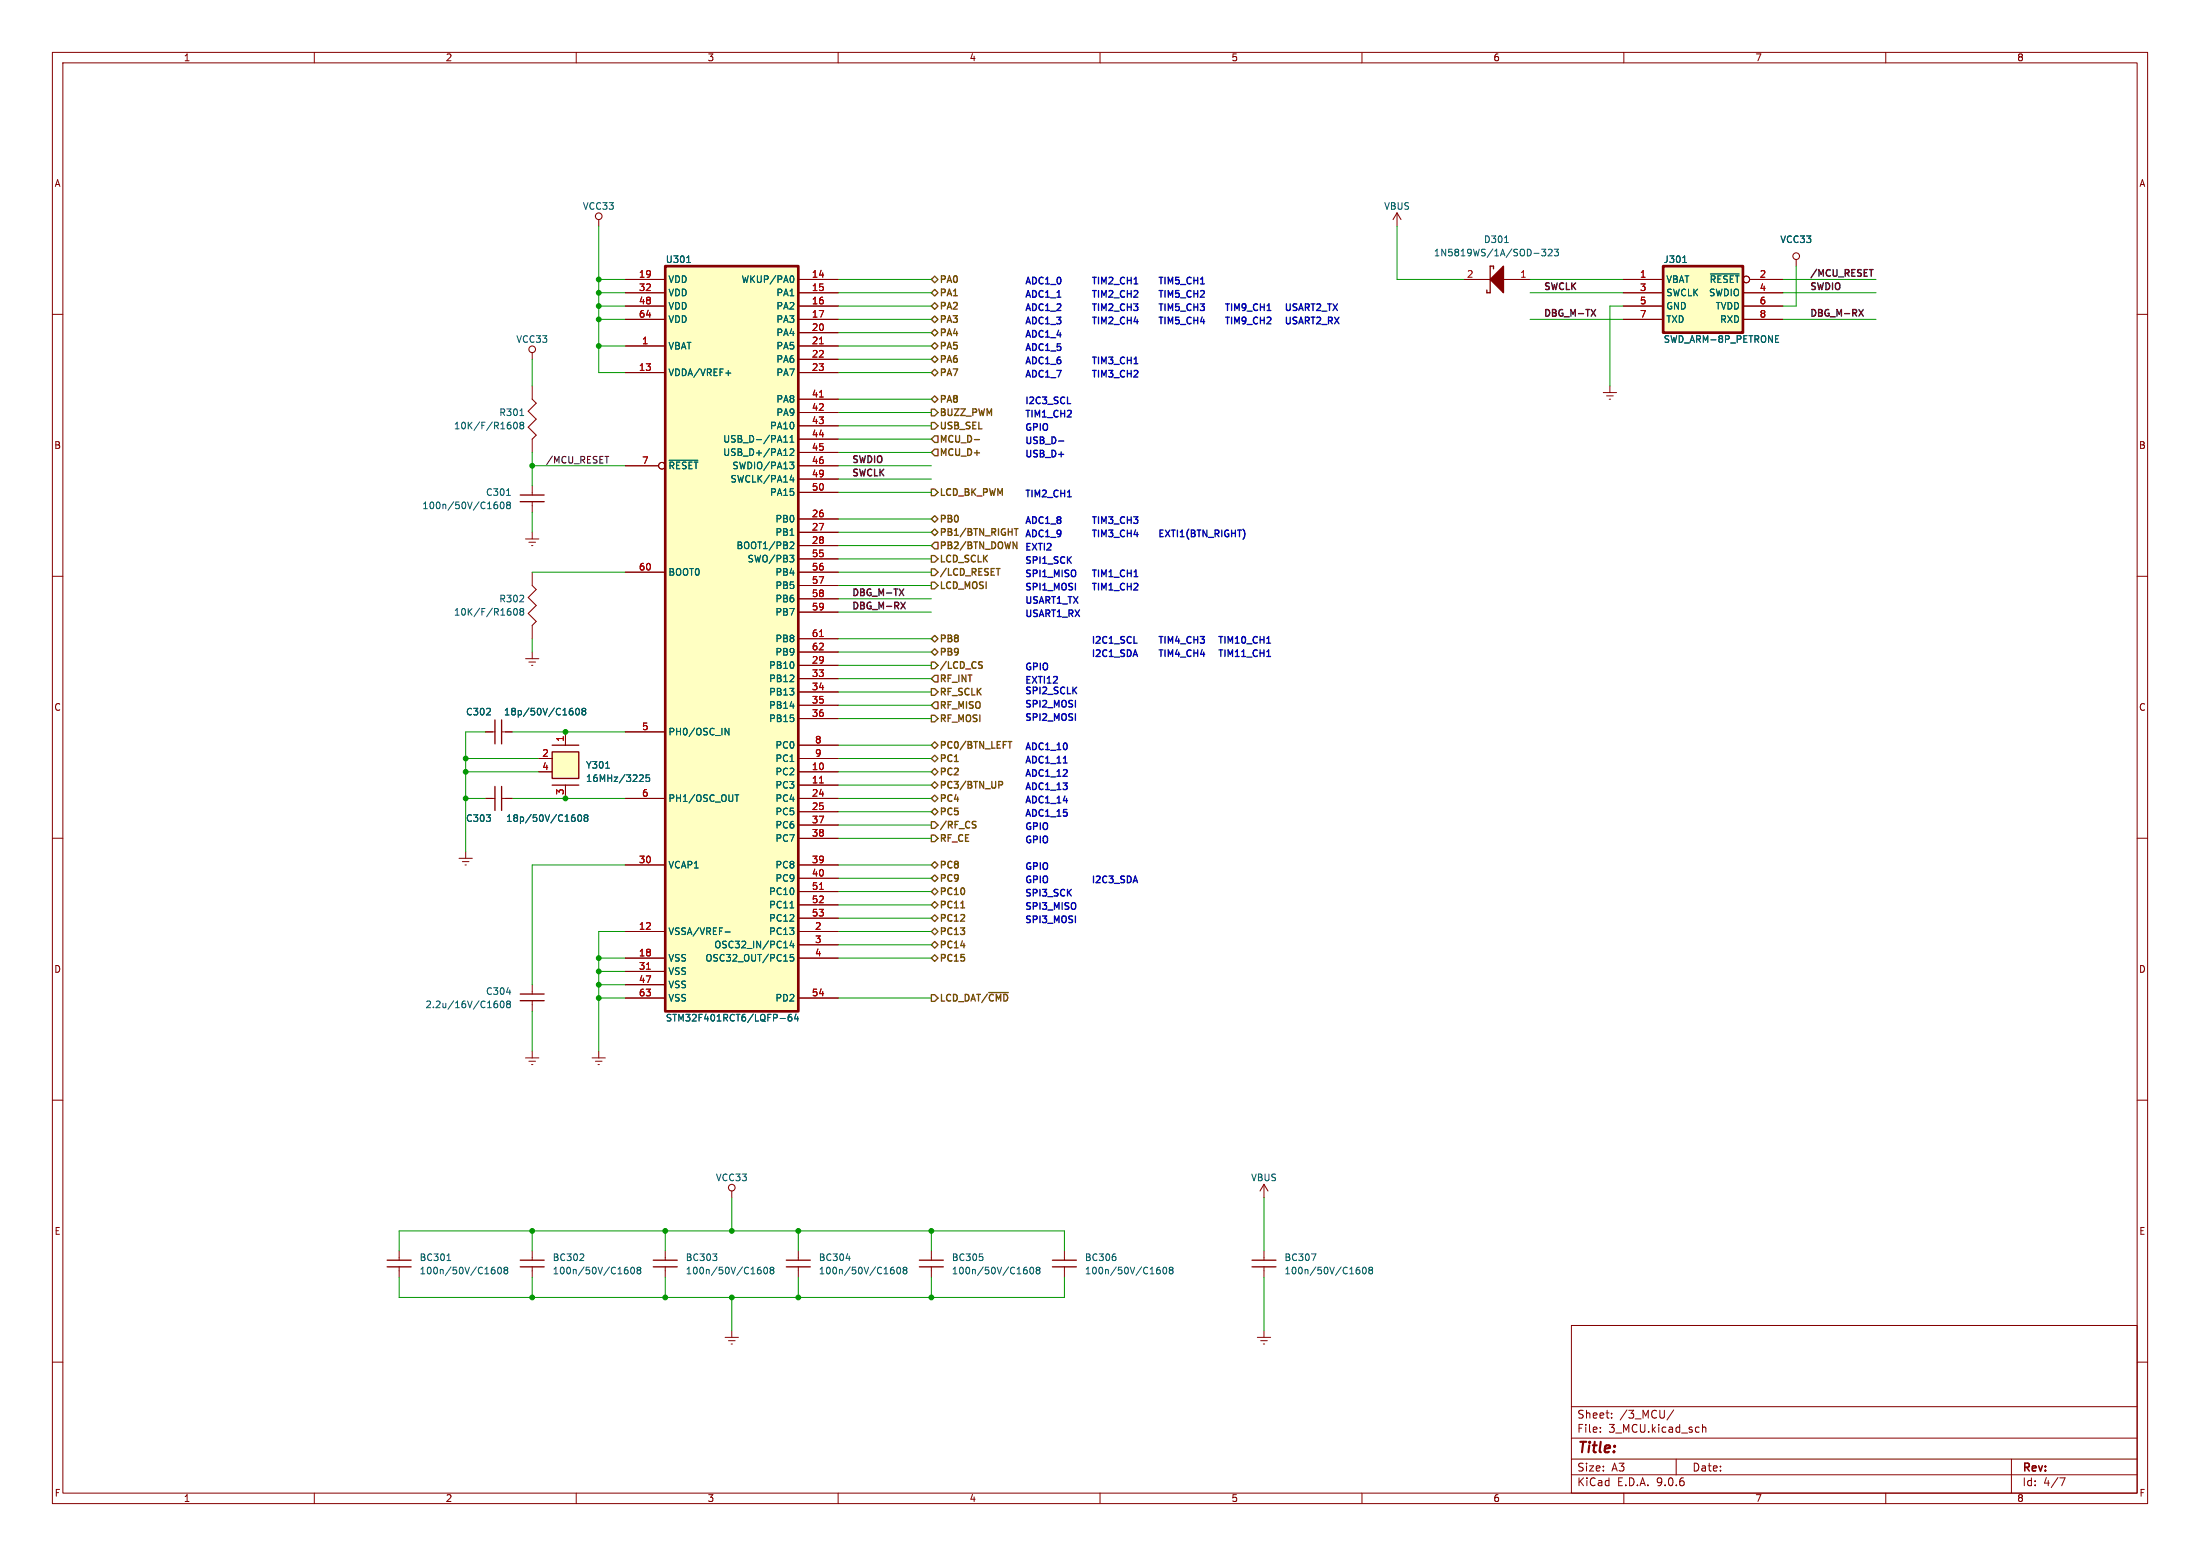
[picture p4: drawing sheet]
<svg xmlns="http://www.w3.org/2000/svg" width="420mm" height="297mm" viewBox="0 0 420 297" stroke-linecap="round" stroke-linejoin="round" font-family="sans-serif">
<g fill="none" stroke="#840000" stroke-width=".19">
<path d="M10 10h400v277h-400zM12 12h396v273h-396zM60 10v2M110 10v2M160 10v2M210 10v2M260 10v2M310 10v2M360 10v2M279.4 53.3h5.1M287 53.3h5.1M10 60h2"/>
<path d="M408 60h2M10 110h2M408 110h2M10 160h2M92.7 152.4h1.8M95.8 152.4h2M408 160h2M101.6 188v1.7M101.6 191v2M10 210h2M100.3 201.9h2.6M101 202.6h1.2"/>
<path d="M101.5 203.2h.2M101.6 200.7v1.2M113 201.9h2.6M113.7 202.6h1.2M114.2 203.2h.2M114.3 200.7v1.2M408 210h2M76.2 238.8v1.7M76.2 241.8v2M300 253h108v32h-108zM10 260h2M300 278.5h108"/>
<path d="M300 274.5h108M300 268.5h108M305.5 273.2v.2M305.5 272.5v.1M307.7 270.5v.2M307.7 269.8v.1M319.5 269.1l-1.3 1.9M320 278.5v3M325 271.9v1.5M325 272.5l.2-.1 .4 .1 .1 .9M384 278.5v6.5M408 260h2"/>
<path d="M60 285v2M110 285v2M160 285v2M210 285v2M260 285v2M300 281.5h108M310 285v2M360 285v2M393.2 282.1h1l-.6 1.5"/>
</g>
<path d="M285.1 51.3v-.5h-.6v5.1h-.7v-.5M94.5 150.1v4.6M95.8 150.1v4.6M99.3 189.7h4.6M99.3 191h4.6M73.9 240.5h4.6M73.9 241.8h4.6" fill="none" stroke="#840000" stroke-width=".25"/>
<g fill="none" stroke="#006464" stroke-width=".19">
<path d="M287.2 46.3h.8M292.9 48.4h.9M294.3 47.6h.8l-.4 .5 .3 .1v.5l-.1 .1-.6-.1M295.6 47.7l.5-.1 .2 .3-.8 .9h.8M296.7 47.6h.8l-.4 .5 .4 .1v.5l-.2 .1-.6-.1M109.3 156h.3l.2 .2v.5l-.5 .1M109.7 155.5l-.4 .1M110.4 155.6l.2-.1a.68 .68 0 0 1 .4 .7 .68 .68 0 0 1-.4 .6l-.3-.5zM111.8 156.1l-.3-.3 .3-.3h.2l.2 .3-.2 .3M111.8 156.1l-.3 .2 .1 .4 .2 .1 .3-.1 .1-.2v-.2l-.2-.2M111.8 156.1h.2M94.4 191.6h.4l.2 .2-.1 .5h-.5"/>
<path d="M94.9 191.1h-.4l-.1 .3M95.6 191.2l.2-.1a.68 .68 0 0 1 .4 .6 .68 .68 0 0 1-.4 .6l-.3-.4zM96.7 189.4h.8M97 191.6l-.3-.2 .3-.3h.2l.2 .2-.2 .3M97 191.6l-.3 .3 .1 .3 .2 .1h.3l.1-.2v-.2l-.2-.3M97 191.6h.2M85.3 240.6h.7M93.8 242.6l.2-.2h.3l.2 .2v.3l-.2 .2h-.4l-.1-.2M94.4 241.9h-.4l-.2 .5M95.1 242l.2-.1a.68 .68 0 0 1 .4 .6 .68 .68 0 0 1-.4 .6l-.3-.4zM96.4 242.4l-.2-.2 .2-.3h.3l.2 .2-.2 .3M96.4 242.4l-.2 .3 .1 .3 .1 .1h.4l.1-.2v-.2l-.2-.3"/>
<path d="M96.4 242.4h.3"/>
</g>
<path d="M284.5 53.3l2.5-2.5v5.1z" fill="#840000" stroke="#840000" stroke-width=".25"/>
<path d="M105.4 143.5h5.1v5.1h-5.1z" fill="#ffffc2"/>
<path d="M105.4 143.5h5.1v5.1h-5.1zM105.4 142.2h5.1M105.4 149.9h5.1M99.3 240.5h4.6M99.3 241.8h4.6M239 240.5h4.6M239 241.8h4.6" fill="none" stroke="#840000" stroke-width=".25"/>
<g fill="none" stroke="#840000" stroke-width=".19">
<path d="M100.3 102.9h2.6M101 103.5h1.2M101.5 104.1h.2M101.6 101.6v1.3M107.9 139.7v2.5M102.9 144.8h2.5M102.9 147.3h2.5M107.9 149.9v2.5M101.6 238.8v1.7M139.7 227.3v1.3M241.3 238.8v1.7M101.6 241.8v2"/>
<path d="M241.3 241.8v2"/>
</g>
<g fill="none" stroke="#006464" stroke-width=".19">
<path d="M115.6 146.6h.7M122.3 147.9l.4 .1 .1 .3-.8 .9h.8M124 147.9h-.6l-.1 .6 .2-.1h.4l.1 .2v.4l-.2 .2-.5-.2M111.3 239.4l.1 .2v.3l-.7 .7h.7M250.4 239.3h.8l-.5 1.3M119.2 242.6l.2-.2h.3l.2 .2v.3l-.2 .2h-.4l-.1-.2M119.8 241.9h-.4l-.2 .5M120.5 242l.2-.1a.68 .68 0 0 1 .4 .6 .68 .68 0 0 1-.4 .6l-.3-.4zM121.8 242.4l-.2-.2 .2-.3h.3l.2 .2-.2 .3M121.8 242.4l-.2 .3 .1 .3 .1 .1h.4l.1-.2v-.2l-.2-.3M121.8 242.4h.3M258.9 242.6l.2-.2h.3l.2 .2v.3l-.2 .2h-.4l-.1-.2"/>
<path d="M259.5 241.9h-.4l-.2 .5M260.2 242l.2-.1a.68 .68 0 0 1 .4 .6 .68 .68 0 0 1-.4 .6l-.3-.4zM261.5 242.4l-.2-.2 .2-.3h.3l.2 .2-.2 .3M261.5 242.4l-.2 .3 .1 .3 .1 .1h.4l.1-.2v-.2l-.2-.3M261.5 242.4h.3"/>
</g>
<circle cx="139.7" cy="226.7" r=".63" fill="none" stroke="#840000" stroke-width=".2"/>
<path d="M127 50.8h25.4v142.2h-25.4z" fill="#ffffc2"/>
<path d="M127 50.8h25.4v142.2h-25.4z" fill="none" stroke="#840000" stroke-width=".51"/>
<g fill="none" stroke="#840000" stroke-width=".19">
<path d="M114.3 41.9v1.3M119.4 53.3h7.6M119.4 55.9h7.6M119.4 58.4h7.6M152.4 53.3h7.6M152.4 55.9h7.6M152.4 58.4h7.6M266.7 40.6v2.6M342.9 49.5v1.3M101.6 67.3v1.3M101.6 73.7v2.5M119.4 61h7.6"/>
<path d="M119.4 66h7.6M119.4 71.1h7.6M152.4 61h7.6M152.4 66h7.6M152.4 71.1h7.6M152.4 63.5h7.6M152.4 68.6h7.6M152.4 76.2h7.6M152.4 78.7h7.6M306.1 74.9h2.5M306.7 75.6h1.3M307.2 76.2h.3"/>
<path d="M307.3 73.7v1.2M101.6 83.8v2.6M101.6 92.7v1.8M101.6 95.8v2M119.4 88.9h6.3M152.4 88.9h7.6M152.4 81.3h7.6M152.4 83.8h7.6M152.4 86.4h7.6M152.4 91.4h7.6M152.4 94h7.6M152.4 99.1h7.6"/>
<path d="M101.6 109.2v2.6M101.6 119.4v2.5M119.4 109.2h7.6M152.4 109.2h7.6M152.4 101.6h7.6M152.4 104.1h7.6M152.4 106.7h7.6M152.4 111.8h7.6M152.4 114.3h7.6M152.4 116.8h7.6M92.7 139.7h1.8M95.8 139.7h2"/>
<path d="M100.3 125.7h2.6M101 126.4h1.2M101.5 127h.2M101.6 124.5v1.2M119.4 139.7h7.6M152.4 121.9h7.6M152.4 124.5h7.6M152.4 127h7.6M152.4 129.5h7.6M152.4 132.1h7.6M152.4 134.6h7.6M152.4 137.2h7.6"/>
<path d="M119.4 152.4h7.6M152.4 152.4h7.6M152.4 142.2h7.6M152.4 144.8h7.6M152.4 147.3h7.6M152.4 149.9h7.6M152.4 154.9h7.6M152.4 157.5h7.6M87.6 163.8h2.6M88.3 164.5h1.2M88.8 165.1h.2M88.9 162.6v1.2"/>
<path d="M119.4 165.1h7.6M119.4 177.8h7.6M152.4 165.1h7.6M152.4 177.8h7.6M152.4 160h7.6M152.4 167.6h7.6M152.4 170.2h7.6M152.4 172.7h7.6M152.4 175.3h7.6M119.4 182.9h7.6M119.4 185.4h7.6M119.4 188h7.6"/>
<path d="M119.4 190.5h7.6M152.4 182.9h7.6M152.4 190.5h7.6M152.4 180.3h7.6M127 238.8v1.7M152.4 238.8v1.7M177.8 238.8v1.7M203.2 238.8v1.7M241.3 226.1v2.5M127 241.8v2M138.4 255.3h2.6M139.1 255.9h1.2"/>
<path d="M139.6 256.5h.2M139.7 254v1.3M152.4 241.8v2M177.8 241.8v2M203.2 241.8v2M240 255.3h2.6M240.7 255.9h1.2M241.2 256.5h.2M241.3 254v1.3"/>
<circle cx="126.4" cy="88.9" r=".63"/>
</g>
<g fill="none" stroke="#006464" stroke-width=".19">
<path d="M131.1 50.1h.7M151.1 52.6a.68 .68 0 0 1 .5 .7 .68 .68 0 0 1-.5 .6M99.3 79.3h.7M138.6 71.2h.9M94.3 96.6l.2-.3h.3l.2 .3v.3l-.2 .2-.4-.1-.1-.1M94.9 95.8l-.4 .1-.2 .5M95.6 96l.2-.2a.68 .68 0 0 1 .4 .7 .68 .68 0 0 1-.4 .6l-.3-.5zM96.7 94.6h.7M97 96.4l-.3-.3 .3-.3h.2l.2 .3-.2 .3M97 96.4l-.3 .2 .1 .4 .2 .1 .3-.1 .1-.1v-.3l-.2-.2M97 96.4h.2M97.5 81.2v.5"/>
<path d="M98.2 80.7l.1-.1a.68 .68 0 0 1 .5 .6 .68 .68 0 0 1-.5 .7l-.3-.5zM99.5 81.1l-.2-.2 .2-.3h.2l.3 .2-.3 .3M99.5 81.1l-.2 .3v.3l.2 .2 .4-.1 .1-.2v-.2l-.3-.3M99.5 81.1h.2M127.7 87.9h5.5M149.6 84.4h.7M149.6 83.5l.4-.4v1.3M149.6 86.9h.7M150.8 88.2h.7l-.4 .5 .4 .1v.4l-.2 .3h-.4M150.8 85.8l.5-.1 .2 .3-.7 .9h.7M150.8 84.4h.7M150.8 83.5l.4-.4v1.3"/>
<path d="M151.1 90.7l-.3 .9h.8M151.4 91.2v.8M97.5 116.8v.5M98.2 116.3l.1-.2a.68 .68 0 0 1 .5 .7 .68 .68 0 0 1-.5 .6l-.3-.5zM99.5 116.7l-.2-.2 .2-.4h.2l.3 .3-.3 .3M99.5 116.7l-.2 .2v.4l.2 .1h.4l.1-.2v-.3l-.3-.2M99.5 116.7h.2M150.8 106h.7l-.4 .5 .4 .1v.4l-.2 .3h-.4M150.8 103.6l.5-.2 .2 .4-.7 .9h.7M108.9 135.7h.3l.2 .2-.1 .4-.4 .2M109.3 135.2l-.4 .1M110 135.3l.2-.1a.68 .68 0 0 1 .4 .6 .68 .68 0 0 1-.4 .7l-.3-.5z"/>
<path d="M111.3 135.7l-.2-.2 .2-.3h.3l.2 .2-.2 .3M111.3 135.7l-.2 .3 .1 .3 .1 .2 .4-.1 .1-.2v-.2l-.2-.3M111.3 135.7h.3M138.4 139l.8 1.3v-1.3M140.3 151.7h.7M140.7 151.7v1.3M138.4 177.9h1M150.8 173.3h.7M151.1 179.6l-.3 .9h.8M148.9 194.4h1M149.6 180.9h.7M151.1 193.6l-.4 .1a.86 .86 0 0 0 0 1.2l.4-.1 .1-.5-.3-.2h-.2l-.2 .2"/>
<path d="M151.4 180.1v.8M151.5 182.2h-.6l-.1 .6 .2-.1h.4l.1 .2v.4l-.2 .2-.5-.2M152 193.6l-.3 .9h.8M152.3 194v.9M136.1 239.3h.7l-.4 .5M136.7 239.9l.1 .2-.1 .4M187 239.3h.6M187.5 239.9l.1 .2-.1 .4M212.9 239.9l.1 .2-.1 .4M144.6 242.6l.2-.2h.3l.2 .2v.3l-.2 .2h-.4l-.1-.2M145.2 241.9h-.4l-.2 .5M145.9 242l.2-.1a.68 .68 0 0 1 .4 .6 .68 .68 0 0 1-.4 .6l-.3-.4z"/>
<path d="M147.2 242.4l-.2-.2 .2-.3h.3l.2 .2-.2 .3M147.2 242.4l-.2 .3 .1 .3 .1 .1h.4l.1-.2v-.2l-.2-.3M147.2 242.4h.3M161.5 240.2h.8M170 242.6l.2-.2h.3l.2 .2v.3l-.2 .2h-.4l-.1-.2M170.6 241.9h-.4l-.2 .5M171.3 242l.2-.1a.68 .68 0 0 1 .4 .6 .68 .68 0 0 1-.4 .6l-.3-.4zM172.6 242.4l-.2-.2 .2-.3h.3l.2 .2-.2 .3M172.6 242.4l-.2 .3 .1 .3 .1 .1h.4l.1-.2v-.2l-.2-.3M172.6 242.4h.3M195.4 242.6l.2-.2h.3l.2 .2v.3l-.2 .2h-.4l-.1-.2M196 241.9h-.4l-.2 .5"/>
<path d="M196.7 242l.2-.1a.68 .68 0 0 1 .4 .6 .68 .68 0 0 1-.4 .6l-.3-.4zM198 242.4l-.2-.2 .2-.3h.3l.2 .2-.2 .3M198 242.4l-.2 .3 .1 .3 .1 .1h.4l.1-.2v-.2l-.2-.3M198 242.4h.3M220.8 242.6l.2-.2h.3l.2 .2v.3l-.2 .2h-.4l-.1-.2M221.4 241.9h-.4l-.2 .5M222.1 242l.2-.1a.68 .68 0 0 1 .4 .6 .68 .68 0 0 1-.4 .6l-.3-.4zM223.4 242.4l-.2-.2 .2-.3h.3l.2 .2-.2 .3M223.4 242.4l-.2 .3 .1 .3 .1 .1h.4l.1-.2v-.2l-.2-.3M223.4 242.4h.3"/>
</g>
<path d="M156.5 65.6h.7M156.5 75.8h.7M156.5 121.5h.7M156.5 149.4h.7M156.5 169.8h.7M123.4 185h.8" fill="none" stroke="#a90000" stroke-width=".19"/>
<path d="M99.3 94.5h4.6M99.3 95.8h4.6M94.5 137.4v4.6M95.8 137.4v4.6M124.7 240.5h4.6M124.7 241.8h4.6M150.1 240.5h4.6M150.1 241.8h4.6M175.5 240.5h4.6M175.5 241.8h4.6M200.9 240.5h4.6M200.9 241.8h4.6" fill="none" stroke="#840000" stroke-width=".25"/>
<g fill="none" stroke="#840000" stroke-width=".2">
<path d="M265.9 41.9l.8-1.3 .8 1.3M101.6 76.2l.8 .8-1.6 1.5 1.6 1.5-1.6 1.5 1.6 1.6-.8 .7M101.6 111.8l.8 .7-1.6 1.5 1.6 1.6-1.6 1.5 1.6 1.5-.8 .8M240.5 227.3l.8-1.2 .8 1.2"/>
<circle cx="114.3" cy="41.3" r=".63"/>
<circle cx="342.9" cy="48.9" r=".63"/>
<circle cx="101.6" cy="66.7" r=".63"/>
</g>
<path d="M317.5 50.8h15.2v12.7h-15.2z" fill="#ffffc2"/>
<path d="M317.5 50.8h15.2v12.7h-15.2z" fill="none" stroke="#840000" stroke-width=".51"/>
<g fill="none" stroke="#840000" stroke-width=".19">
<path d="M119.4 53.3h7.6M119.4 55.9h7.6M119.4 58.4h7.6M152.4 53.3h7.6M152.4 55.9h7.6M152.4 58.4h7.6M309.9 53.3h7.6M309.9 55.9h7.6M309.9 58.4h7.6M332.7 55.9h7.7M332.7 58.4h7.7M334 53.3h6.4"/>
<path d="M119.4 61h7.6M119.4 66h7.6M119.4 71.1h7.6M152.4 61h7.6M152.4 66h7.6M152.4 71.1h7.6M152.4 63.5h7.6M152.4 68.6h7.6M152.4 76.2h7.6M152.4 78.7h7.6M309.9 61h7.6M332.7 61h7.7"/>
<path d="M119.4 88.9h6.3M152.4 88.9h7.6M152.4 81.3h7.6M152.4 83.8h7.6M152.4 86.4h7.6M152.4 91.4h7.6M152.4 94h7.6M152.4 99.1h7.6M119.4 109.2h7.6M152.4 109.2h7.6M152.4 101.6h7.6M152.4 104.1h7.6"/>
<path d="M152.4 106.7h7.6M152.4 111.8h7.6M152.4 114.3h7.6M152.4 116.8h7.6M92.7 139.7h1.3M96.5 139.7h1.3M107.9 139.7v2.5M119.4 139.7h7.6M152.4 121.9h7.6M152.4 124.5h7.6M152.4 127h7.6M152.4 129.5h7.6"/>
<path d="M152.4 132.1h7.6M152.4 134.6h7.6M152.4 137.2h7.6M92.7 152.4h1.3M96.5 152.4h1.3M102.9 144.8h2.5M102.9 147.3h2.5M107.9 149.9v2.5M119.4 152.4h7.6M152.4 152.4h7.6M152.4 142.2h7.6M152.4 144.8h7.6"/>
<path d="M152.4 147.3h7.6M152.4 149.9h7.6M152.4 154.9h7.6M152.4 157.5h7.6M119.4 165.1h7.6M119.4 177.8h7.6M152.4 165.1h7.6M152.4 177.8h7.6M152.4 160h7.6M152.4 167.6h7.6M152.4 170.2h7.6M152.4 172.7h7.6"/>
<path d="M152.4 175.3h7.6M119.4 182.9h7.6M119.4 185.4h7.6M119.4 188h7.6M119.4 190.5h7.6M152.4 182.9h7.6M152.4 190.5h7.6M152.4 180.3h7.6"/>
<circle cx="126.4" cy="88.9" r=".63"/>
</g>
<g fill="none" stroke="#006464" stroke-width=".19">
<path d="M131.1 50.1h.7M151.1 52.6a.68 .68 0 0 1 .5 .7 .68 .68 0 0 1-.5 .6M321.2 50.1h.8M326.5 52.3h5.5M138.6 71.2h.9M339 64.7h.4M339 65.3h.6M339 64.1h.6M127.7 87.9h5.5M149.6 84.4h.7M149.6 83.5l.4-.4v1.3M149.6 86.9h.7"/>
<path d="M150.8 88.2h.7l-.4 .5 .4 .1v.4l-.2 .3h-.4M150.8 83.5l.4-.4v1.3M150.8 85.8l.5-.1 .2 .3-.7 .9h.7M150.8 84.4h.7M151.1 90.7l-.3 .9h.8M151.4 91.2v.8M150.8 106h.7l-.4 .5 .4 .1v.4l-.2 .3h-.4M150.8 103.6l.5-.2 .2 .4-.7 .9h.7M108.9 135.7h.3l.2 .2-.1 .4-.4 .2M109.3 135.2l-.4 .1M110 135.3l.2-.1a.68 .68 0 0 1 .4 .6 .68 .68 0 0 1-.4 .7l-.3-.5zM111.3 135.7l-.2-.2 .2-.3h.3l.2 .2-.2 .3"/>
<path d="M111.3 135.7l-.2 .3 .1 .3 .1 .2 .4-.1 .1-.2v-.2l-.2-.3M111.3 135.7h.3M138.4 139l.8 1.3v-1.3M109.3 156h.3l.2 .2v.5l-.5 .1M109.7 155.5l-.4 .1M110.4 155.6l.2-.1a.68 .68 0 0 1 .4 .7 .68 .68 0 0 1-.4 .6l-.3-.5zM111.8 156.1l-.3-.3 .3-.3h.2l.2 .3-.2 .3M111.8 156.1l-.3 .2 .1 .4 .2 .1 .3-.1 .1-.2v-.2l-.2-.2M111.8 156.1h.2M115.6 146.6h.7M122.3 147.9l.4 .1 .1 .3-.8 .9h.8M124 147.9h-.6l-.1 .6 .2-.1h.4l.1 .2v.4l-.2 .2-.5-.2"/>
<path d="M140.3 151.7h.7M140.7 151.7v1.3M138.4 177.9h1M150.8 173.3h.7M151.1 179.6l-.3 .9h.8M148.9 194.4h1M149.6 180.9h.7M151.1 193.6l-.4 .1a.86 .86 0 0 0 0 1.2l.4-.1 .1-.5-.3-.2h-.2l-.2 .2M151.4 180.1v.8M151.5 182.2h-.6l-.1 .6 .2-.1h.4l.1 .2v.4l-.2 .2-.5-.2M152 193.6l-.3 .9h.8M152.3 194v.9"/>
</g>
<g fill="none" stroke="#725600" stroke-width=".25">
<path d="M177.8 58.4l.6-.6 .7 .6-.7 .7zM177.8 53.3l.6-.6 .7 .6-.7 .7zM177.8 55.9l.6-.7 .7 .7-.7 .6zM177.8 63.5l.6-.6 .7 .6-.7 .6zM177.8 78.1h.6l.7 .6-.7 .7h-.6zM177.8 66l.6-.6 .7 .6-.7 .7zM177.8 71.1l.6-.6 .7 .6-.7 .7zM177.8 68.6l.6-.7 .7 .7-.7 .6zM177.8 76.2l.6-.6 .7 .6-.7 .6zM177.8 61l.6-.7 .7 .7-.7 .6zM177.8 99.1l.6-.7 .7 .7-.7 .6zM177.8 93.3h.6l.7 .7-.7 .6h-.6z"/>
<path d="M177.8 80.6h.6l.7 .7-.7 .6h-.6zM178.4 83.2h.7v1.3h-.7l-.6-.7zM178.4 85.7h.7v1.3h-.7l-.6-.6zM186 83.9h1M177.8 101.6l.6-.6 .7 .6-.7 .6zM177.8 111.1h.6l.7 .7-.7 .6h-.6zM177.8 106h.6l.7 .7-.7 .6h-.6zM177.8 108.6h.6l.7 .6-.7 .7h-.6zM178.4 103.5h.7v1.3h-.7l-.6-.7zM190.2 108.5h.7M193.4 103.4l.7 1.3v-1.3M193.6 100.9h.8"/>
<path d="M194 100.9v1.3M177.8 126.4h.6l.7 .6-.7 .6h-.6zM177.8 136.5h.6l.7 .7-.7 .6h-.6zM177.8 134.6l.6-.6h.7v1.3h-.7zM177.8 124.5l.6-.7 .7 .7-.7 .6zM177.8 131.4h.6l.7 .7-.7 .6h-.6zM177.8 121.9l.6-.6 .7 .6-.7 .7zM178.4 128.9h.7v1.3h-.7l-.6-.7zM187.3 127l.2 .2-.2 .4M187.3 126.3l.2 .1M177.8 149.9l.6-.7 .7 .7-.7 .6zM177.8 159.4h.6l.7 .6-.7 .7h-.6z"/>
<path d="M177.8 156.8h.6l.7 .7-.7 .6h-.6zM177.8 154.9l.6-.6 .7 .6-.7 .7zM177.8 152.4l.6-.6 .7 .6-.7 .6zM177.8 144.8l.6-.7 .7 .7-.7 .6zM177.8 147.3l.6-.6 .7 .6-.7 .7zM177.8 142.2l.6-.6 .7 .6-.7 .7zM185.8 156.8h.5M186.1 157.4l.2 .3-.2 .4M190.7 149.2h.5l.2 .2-.1 .4h-.6M192.4 141.5h.8M177.8 172.7l.6-.6 .7 .6-.7 .7zM177.8 170.2l.6-.7 .7 .7-.7 .6z"/>
<path d="M177.8 177.8l.6-.6 .7 .6-.7 .6zM177.8 175.3l.6-.7 .7 .7-.7 .6zM177.8 165.1l.6-.6 .7 .6-.7 .6zM177.8 167.6l.6-.6 .7 .6-.7 .7zM183.4 173.3h.7M177.8 189.9h.6l.7 .6-.7 .6h-.6zM177.8 182.9l.6-.7 .7 .7-.7 .6zM177.8 180.3l.6-.6 .7 .6-.7 .7zM188.7 189.5h3.8"/>
</g>
<path d="M303.8 59.1l.8 1.2M304.6 59.1l-.8 1.2M354.9 59.1l.8 1.2M355.7 59.1l-.8 1.2M356.9 51.5h.7M171.7 112.4l.8 1.3M172 115l.8 1.2M172.5 112.4l-.8 1.3M172.8 115l-.8 1.2" fill="none" stroke="#0f0f0f" stroke-width=".25"/>
<path d="M115.5 87.1h.7" fill="none" stroke="#0f0f0f" stroke-width=".19"/>
<g fill="none" stroke="#009600" stroke-width=".19">
<path d="M114.3 43.2v27.9h5.1M114.3 58.4h5.1M114.3 55.9h5.1M114.3 53.3h5.1M160 58.4h17.8M160 55.9h17.8M160 53.3h17.8M266.7 43.2v10.1h12.7M292.1 55.9h17.8M292.1 53.3h17.8M309.9 58.4h-2.6v15.3M340.4 55.9h17.7"/>
<path d="M340.4 53.3h17.7M342.9 50.8v7.6h-2.5M101.6 68.6v5.1M114.3 66h5.1M114.3 61h5.1M160 66h17.8M160 61h17.8M160 71.1h17.8M160 76.2h17.8M160 78.7h17.8M160 68.6h17.8M160 63.5h17.8"/>
<path d="M292.1 61h17.8M340.4 61h17.7M101.6 86.4v6.3M101.6 97.8v3.8M101.6 88.9h17.8M160 88.9h17.8M160 94h17.8M160 99.1h17.8M160 91.4h17.8M160 86.4h17.8M160 83.8h17.8M160 81.3h17.8"/>
<path d="M101.6 109.2h17.8M160 109.2h17.8M160 111.8h17.8M160 104.1h17.8M160 101.6h17.8M160 106.7h17.8M160 114.3h17.8M160 116.8h17.8M92.7 139.7h-3.8v22.9M97.8 139.7h21.6M101.6 121.9v2.6M160 132.1h17.8"/>
<path d="M160 121.9h17.8M160 127h17.8M160 129.5h17.8M160 124.5h17.8M160 134.6h17.8M160 137.2h17.8M88.9 147.3h14M88.9 144.8h14M88.9 152.4h3.8M97.8 152.4h21.6M160 147.3h17.8M160 142.2h17.8"/>
<path d="M160 144.8h17.8M160 152.4h17.8M160 149.9h17.8M160 157.5h17.8M160 154.9h17.8M119.4 177.8h-5.1v22.9M119.4 165.1h-17.8v22.9M160 172.7h17.8M160 167.6h17.8M160 177.8h17.8M160 175.3h17.8M160 165.1h17.8"/>
<path d="M160 160h17.8M160 170.2h17.8M101.6 193v7.7M114.3 182.9h5.1M114.3 185.4h5.1M114.3 188h5.1M114.3 190.5h5.1M160 180.3h17.8M160 182.9h17.8M160 190.5h17.8M76.2 238.8v-3.9h127v3.9M101.6 234.9v3.9"/>
<path d="M127 234.9v3.9M139.7 228.6v6.3M152.4 234.9v3.9M177.8 234.9v3.9M241.3 228.6v10.2M76.2 243.8v3.8h127v-3.8M101.6 243.8v3.8M127 243.8v3.8M139.7 247.6v6.4M152.4 243.8v3.8M177.8 243.8v3.8M241.3 243.8v10.2"/>
</g>
<path d="M216.5 54.2h.7M229.2 54.2h.7M241.9 59.3h.7M216.5 69.4h.7M202.1 84.2h1M203.8 94.8h.7M216.5 110.1h.7M241.8 125.3h.8M241.8 122.8h.8M203 145.6h.7" fill="none" stroke="#0000c2" stroke-width=".25"/>
<path d="M156.5 65.6h.7M156.5 75.8h.7M156.5 121.5h.7M156.5 149.4h.7M156.5 169.8h.7M123.4 185h.8" fill="none" stroke="#a90000" stroke-width=".19"/>
<g fill="#009600" stroke="#009600" stroke-width=".19">
<circle cx="114.3" cy="190.5" r=".46"/>
<circle cx="114.3" cy="188" r=".46"/>
<circle cx="127" cy="234.9" r=".46"/>
<circle cx="101.6" cy="234.9" r=".46"/>
<circle cx="139.7" cy="247.6" r=".46"/>
<circle cx="152.4" cy="247.6" r=".46"/>
<circle cx="101.6" cy="247.6" r=".46"/>
<circle cx="139.7" cy="234.9" r=".46"/>
<circle cx="152.4" cy="234.9" r=".46"/>
<circle cx="127" cy="247.6" r=".46"/>
<circle cx="114.3" cy="55.9" r=".46"/>
<circle cx="114.3" cy="58.4" r=".46"/>
<circle cx="114.3" cy="61" r=".46"/>
<circle cx="101.6" cy="88.9" r=".46"/>
<circle cx="114.3" cy="53.3" r=".46"/>
<circle cx="114.3" cy="66" r=".46"/>
<circle cx="107.9" cy="152.4" r=".46"/>
<circle cx="88.9" cy="152.4" r=".46"/>
<circle cx="88.9" cy="144.8" r=".46"/>
<circle cx="88.9" cy="147.3" r=".46"/>
<circle cx="114.3" cy="185.4" r=".46"/>
<circle cx="114.3" cy="182.9" r=".46"/>
<circle cx="107.9" cy="139.7" r=".46"/>
<circle cx="177.8" cy="247.6" r=".46"/>
<circle cx="177.8" cy="234.9" r=".46"/>
</g>
<text font-size="2.8" fill="#840000" x="301" y="277.9">Title:</text>
<g font-size="2.1" fill="#840000">
<text x="301" y="273.7">File:</text>
<text x="301" y="271">Sheet:</text>
<text x="307.1" y="273.7">3_MCU.kicad_sch</text>
<text x="309.2" y="271">/3_MCU/</text>
<text x="301" y="281.1">Size:</text>
<text x="307.6" y="281.1">A3</text>
<text x="323" y="281.1">Date:</text>
<text x="386" y="281.3">Rev:</text>
<text x="301" y="283.9">KiCad</text>
<text x="308.7" y="283.9">E.D.A.</text>
<text x="316.3" y="283.9">9.0.6</text>
<text x="386" y="283.9">Id:</text>
<text x="390.1" y="283.9">4/7</text>
</g>
<g font-size="1.8" fill="#840000">
<text x="35" y="11.9">1</text>
<text x="85" y="11.9">2</text>
<text x="135" y="11.9">3</text>
<text x="185" y="11.9">4</text>
<text x="235" y="11.9">5</text>
<text x="285" y="11.9">6</text>
<text x="335" y="11.9">7</text>
<text x="385" y="11.9">8</text>
<text x="10.3" y="35.9">A</text>
<text x="408.3" y="35.9">A</text>
<text x="10.3" y="85.9">B</text>
<text x="408.2" y="85.9">B</text>
<text x="10.3" y="135.9">C</text>
<text x="408.2" y="135.9">C</text>
<text x="10.3" y="185.9">D</text>
<text x="408.2" y="185.9">D</text>
<text x="10.3" y="235.9">E</text>
<text x="408.3" y="235.9">E</text>
<text x="10.3" y="285.9">F</text>
<text x="35" y="286.9">1</text>
<text x="85" y="286.9">2</text>
<text x="135" y="286.9">3</text>
<text x="185" y="286.9">4</text>
<text x="235" y="286.9">5</text>
<text x="285" y="286.9">6</text>
<text x="335" y="286.9">7</text>
<text x="385" y="286.9">8</text>
<text x="408.3" y="285.9">F</text>
</g>
<g font-size="1.8" fill="#006464">
<text x="111.2" y="40.2">VCC33</text>
<text x="264.1" y="40.2">VBUS</text>
<text x="283.2" y="46.6">D301</text>
<text x="339.8" y="46.6">VCC33</text>
<text x="127" y="50.4">U301</text>
<text x="273.6" y="49.1">1N5819WS/1A/SOD-323</text>
<text x="317.5" y="50.4">J301</text>
<text x="127.5" y="54.2">VDD</text>
<text x="127.5" y="56.7">VDD</text>
<text x="127.5" y="59.3">VDD</text>
<text x="141.5" y="54.2">WKUP/PA0</text>
<text x="148.1" y="56.7">PA1</text>
<text x="148.1" y="59.3">PA2</text>
<text x="318" y="54.2">VBAT</text>
<text x="318" y="56.7">SWCLK</text>
<text x="318" y="59.3">GND</text>
<text x="326.2" y="56.7">SWDIO</text>
<text x="326.3" y="54.2">~{RESET}</text>
<text x="327.4" y="59.3">TVDD</text>
<text x="98.5" y="65.6">VCC33</text>
<text x="127.5" y="61.8">VDD</text>
<text x="148.1" y="61.8">PA3</text>
<text x="148.1" y="64.4">PA4</text>
<text x="317.5" y="65.6">SWD_ARM-8P_PETRONE</text>
<text x="318" y="61.8">TXD</text>
<text x="328.3" y="61.8">RXD</text>
<text x="127.5" y="66.9">VBAT</text>
<text x="127.5" y="72">VDDA/VREF+</text>
<text x="148.1" y="66.9">PA5</text>
<text x="148.1" y="69.4">PA6</text>
<text x="148.1" y="72">PA7</text>
<text x="148.1" y="77.1">PA8</text>
<text x="86.6" y="82.1">10K/F/R1608</text>
<text x="95.2" y="79.6">R301</text>
<text x="146.9" y="82.1">PA10</text>
<text x="148.1" y="79.6">PA9</text>
<text x="127.5" y="89.8">~{RESET}</text>
<text x="138" y="84.7">USB_D-/PA11</text>
<text x="138" y="87.2">USB_D+/PA12</text>
<text x="139.7" y="89.8">SWDIO/PA13</text>
<text x="92.7" y="94.8">C301</text>
<text x="139.4" y="92.3">SWCLK/PA14</text>
<text x="146.9" y="94.8">PA15</text>
<text x="80.5" y="97.4">100n/50V/C1608</text>
<text x="147.9" y="99.9">PB0</text>
<text x="140.5" y="105">BOOT1/PB2</text>
<text x="142.6" y="107.5">SWO/PB3</text>
<text x="147.9" y="102.5">PB1</text>
<text x="127.5" y="110.1">BOOT0</text>
<text x="147.9" y="110.1">PB4</text>
<text x="147.9" y="112.6">PB5</text>
<text x="86.6" y="117.7">10K/F/R1608</text>
<text x="95.2" y="115.2">R302</text>
<text x="147.9" y="115.2">PB6</text>
<text x="147.9" y="117.7">PB7</text>
<text x="147.9" y="122.8">PB8</text>
<text x="147.9" y="125.3">PB9</text>
<text x="146.7" y="127.9">PB10</text>
<text x="146.7" y="130.4">PB12</text>
<text x="88.9" y="136.8">C302</text>
<text x="96.1" y="136.8">18p/50V/C1608</text>
<text x="146.7" y="132.9">PB13</text>
<text x="146.7" y="135.5">PB14</text>
<text x="127.5" y="140.6">PH0/OSC_IN</text>
<text x="146.7" y="138">PB15</text>
<text x="147.9" y="143.1">PC0</text>
<text x="111.8" y="146.9">Y301</text>
<text x="111.8" y="149.5">16MHz/3225</text>
<text x="147.9" y="145.6">PC1</text>
<text x="147.9" y="148.2">PC2</text>
<text x="127.5" y="153.3">PH1/OSC_OUT</text>
<text x="147.9" y="150.7">PC3</text>
<text x="147.9" y="153.3">PC4</text>
<text x="147.9" y="155.8">PC5</text>
<text x="88.9" y="157.1">C303</text>
<text x="96.5" y="157.1">18p/50V/C1608</text>
<text x="147.9" y="158.3">PC6</text>
<text x="147.9" y="160.9">PC7</text>
<text x="127.5" y="166">VCAP1</text>
<text x="147.9" y="166">PC8</text>
<text x="146.7" y="171">PC10</text>
<text x="146.7" y="173.6">PC11</text>
<text x="147.9" y="168.5">PC9</text>
<text x="127.5" y="178.7">VSSA/VREF-</text>
<text x="146.7" y="176.1">PC12</text>
<text x="146.7" y="178.7">PC13</text>
<text x="127.5" y="183.7">VSS</text>
<text x="134.6" y="183.7">OSC32_OUT/PC15</text>
<text x="136.3" y="181.2">OSC32_IN/PC14</text>
<text x="92.7" y="190.1">C304</text>
<text x="127.5" y="186.3">VSS</text>
<text x="127.5" y="188.8">VSS</text>
<text x="127.5" y="191.4">VSS</text>
<text x="147.9" y="191.4">PD2</text>
<text x="81.1" y="192.6">2.2u/16V/C1608</text>
<text x="127" y="195.2">STM32F401RCT6/LQFP-64</text>
<text x="136.6" y="225.7">VCC33</text>
<text x="238.7" y="225.7">VBUS</text>
<text x="80" y="240.9">BC301</text>
<text x="80" y="243.4">100n/50V/C1608</text>
<text x="105.4" y="240.9">BC302</text>
<text x="105.4" y="243.4">100n/50V/C1608</text>
<text x="130.8" y="240.9">BC303</text>
<text x="130.8" y="243.4">100n/50V/C1608</text>
<text x="156.2" y="240.9">BC304</text>
<text x="156.2" y="243.4">100n/50V/C1608</text>
<text x="181.6" y="240.9">BC305</text>
<text x="181.6" y="243.4">100n/50V/C1608</text>
<text x="207" y="240.9">BC306</text>
<text x="207" y="243.4">100n/50V/C1608</text>
<text x="245.1" y="240.9">BC307</text>
<text x="245.1" y="243.4">100n/50V/C1608</text>
</g>
<g font-size="1.8" fill="#a90000">
<text x="121.9" y="53.1">19</text>
<text x="154.9" y="53.1">14</text>
<text x="280" y="53.1">2</text>
<text x="290.1" y="53.1">1</text>
<text x="313" y="53.1">1</text>
<text x="335.8" y="53.1">2</text>
<text x="121.9" y="55.6">32</text>
<text x="121.9" y="58.2">48</text>
<text x="154.9" y="55.6">15</text>
<text x="154.9" y="58.2">16</text>
<text x="313" y="55.6">3</text>
<text x="313" y="58.2">5</text>
<text x="335.8" y="55.6">4</text>
<text x="335.8" y="58.2">6</text>
<text x="121.9" y="60.7">64</text>
<text x="122.5" y="65.8">1</text>
<text x="154.9" y="60.7">17</text>
<text x="154.9" y="63.2">20</text>
<text x="154.9" y="65.8">21</text>
<text x="313" y="60.7">7</text>
<text x="335.8" y="60.7">8</text>
<text x="121.9" y="70.9">13</text>
<text x="154.9" y="68.3">22</text>
<text x="154.9" y="70.9">23</text>
<text x="154.9" y="75.9">41</text>
<text x="154.9" y="78.5">42</text>
<text x="154.9" y="81">43</text>
<text x="154.9" y="83.6">44</text>
<text x="122.5" y="88.6">7</text>
<text x="154.9" y="86.1">45</text>
<text x="154.9" y="88.6">46</text>
<text x="154.9" y="91.2">49</text>
<text x="154.9" y="93.7">50</text>
<text x="154.9" y="98.8">26</text>
<text x="154.9" y="101.3">27</text>
<text x="154.9" y="103.9">28</text>
<text x="154.9" y="106.4">55</text>
<text x="121.9" y="109">60</text>
<text x="154.9" y="109">56</text>
<text x="154.9" y="111.5">57</text>
<text x="154.9" y="114">58</text>
<text x="154.9" y="116.6">59</text>
<text x="154.9" y="121.7">61</text>
<text x="154.9" y="124.2">62</text>
<text x="154.9" y="126.7">29</text>
<text x="154.9" y="129.3">33</text>
<text x="154.9" y="131.8">34</text>
<text x="154.9" y="134.4">35</text>
<text x="154.9" y="136.9">36</text>
<text x="107.7" y="141.7" transform="rotate(-90 107.7 141.7)">1</text>
<text x="122.5" y="139.4">5</text>
<text x="155.5" y="142">8</text>
<text x="103.4" y="144.5">2</text>
<text x="103.4" y="147.1">4</text>
<text x="154.9" y="147.1">10</text>
<text x="154.9" y="149.6">11</text>
<text x="155.5" y="144.5">9</text>
<text x="107.7" y="151.8" transform="rotate(-90 107.7 151.8)">3</text>
<text x="122.5" y="152.1">6</text>
<text x="154.9" y="152.1">24</text>
<text x="154.9" y="154.7">25</text>
<text x="154.9" y="157.2">37</text>
<text x="154.9" y="159.8">38</text>
<text x="121.9" y="164.8">30</text>
<text x="154.9" y="164.8">39</text>
<text x="154.9" y="167.4">40</text>
<text x="154.9" y="169.9">51</text>
<text x="154.9" y="172.5">52</text>
<text x="121.9" y="177.5">12</text>
<text x="154.9" y="175">53</text>
<text x="155.5" y="177.5">2</text>
<text x="121.9" y="182.6">18</text>
<text x="121.9" y="185.2">31</text>
<text x="155.5" y="180.1">3</text>
<text x="155.5" y="182.6">4</text>
<text x="121.9" y="187.7">47</text>
<text x="121.9" y="190.2">63</text>
<text x="154.9" y="190.2">54</text>
</g>
<g font-size="1.8" fill="#0f0f0f">
<text x="345.4" y="52.9">/MCU_RESET</text>
<text x="294.6" y="55.4">SWCLK</text>
<text x="345.4" y="55.4">SWDIO</text>
<text x="294.6" y="60.5">DBG_M-TX</text>
<text x="345.4" y="60.5">DBG_M-RX</text>
<text x="104.1" y="88.6">/MCU_RESET</text>
<text x="162.6" y="88.5">SWDIO</text>
<text x="162.6" y="91">SWCLK</text>
<text x="162.6" y="113.9">DBG_M-TX</text>
<text x="162.6" y="116.4">DBG_M-RX</text>
</g>
<g font-size="1.8" fill="#725600">
<text x="179.3" y="59.4">PA2</text>
<text x="179.3" y="54.4">PA0</text>
<text x="179.3" y="56.9">PA1</text>
<text x="179.3" y="64.5">PA4</text>
<text x="179.3" y="62">PA3</text>
<text x="179.3" y="67.1">PA5</text>
<text x="179.3" y="69.6">PA6</text>
<text x="179.3" y="72.1">PA7</text>
<text x="179.3" y="77.2">PA8</text>
<text x="179.3" y="82.3">USB_SEL</text>
<text x="179.3" y="79.8">BUZZ_PWM</text>
<text x="179.3" y="84.8">MCU_D-</text>
<text x="179.3" y="87.4">MCU_D+</text>
<text x="179.3" y="95">LCD_BK_PWM</text>
<text x="179.3" y="100.1">PB0</text>
<text x="179.3" y="102.6">PB1/BTN_RIGHT</text>
<text x="179.3" y="107.7">LCD_SCLK</text>
<text x="179.3" y="105.2">PB2/BTN_DOWN</text>
<text x="179.3" y="112.8">LCD_MOSI</text>
<text x="179.3" y="110.2">/LCD_RESET</text>
<text x="179.3" y="125.5">PB9</text>
<text x="179.3" y="122.9">PB8</text>
<text x="179.3" y="128">/LCD_CS</text>
<text x="179.3" y="130.6">RF_INT</text>
<text x="179.3" y="135.6">RF_MISO</text>
<text x="179.3" y="133.1">RF_SCLK</text>
<text x="179.3" y="143.3">PC0/BTN_LEFT</text>
<text x="179.3" y="138.2">RF_MOSI</text>
<text x="179.3" y="145.8">PC1</text>
<text x="179.3" y="148.3">PC2</text>
<text x="179.3" y="150.9">PC3/BTN_UP</text>
<text x="179.3" y="156">PC5</text>
<text x="179.3" y="153.4">PC4</text>
<text x="179.3" y="161">RF_CE</text>
<text x="179.3" y="158.5">/RF_CS</text>
<text x="179.3" y="166.1">PC8</text>
<text x="179.3" y="173.7">PC11</text>
<text x="179.3" y="171.2">PC10</text>
<text x="179.3" y="168.7">PC9</text>
<text x="179.3" y="178.8">PC13</text>
<text x="179.3" y="176.3">PC12</text>
<text x="179.3" y="183.9">PC15</text>
<text x="179.3" y="181.4">PC14</text>
<text x="179.3" y="191.5">LCD_DAT/~{CMD}</text>
</g>
<g font-size="1.8" fill="#0000c2">
<text x="195.6" y="59.4">ADC1_2</text>
<text x="195.6" y="56.9">ADC1_1</text>
<text x="195.6" y="54.4">ADC1_0</text>
<text x="208.3" y="54.4">TIM2_CH1</text>
<text x="208.3" y="56.9">TIM2_CH2</text>
<text x="208.3" y="59.4">TIM2_CH3</text>
<text x="221" y="54.4">TIM5_CH1</text>
<text x="221" y="56.9">TIM5_CH2</text>
<text x="221" y="59.4">TIM5_CH3</text>
<text x="233.7" y="59.4">TIM9_CH1</text>
<text x="245.1" y="59.4">USART2_TX</text>
<text x="195.6" y="64.5">ADC1_4</text>
<text x="195.6" y="62">ADC1_3</text>
<text x="208.3" y="62">TIM2_CH4</text>
<text x="221" y="62">TIM5_CH4</text>
<text x="233.7" y="62">TIM9_CH2</text>
<text x="245.1" y="62">USART2_RX</text>
<text x="195.6" y="69.6">ADC1_6</text>
<text x="195.6" y="67.1">ADC1_5</text>
<text x="208.3" y="69.6">TIM3_CH1</text>
<text x="195.6" y="77.2">I2C3_SCL</text>
<text x="195.6" y="72.1">ADC1_7</text>
<text x="208.3" y="72.1">TIM3_CH2</text>
<text x="195.6" y="79.8">TIM1_CH2</text>
<text x="195.6" y="82.3">GPIO</text>
<text x="195.6" y="84.8">USB_D-</text>
<text x="195.6" y="87.4">USB_D+</text>
<text x="195.6" y="95">TIM2_CH1</text>
<text x="195.6" y="100.1">ADC1_8</text>
<text x="208.3" y="100.1">TIM3_CH3</text>
<text x="195.6" y="105.2">EXTI2</text>
<text x="195.6" y="107.7">SPI1_SCK</text>
<text x="195.6" y="102.6">ADC1_9</text>
<text x="208.3" y="102.6">TIM3_CH4</text>
<text x="221" y="102.6">EXTI1(BTN_RIGHT)</text>
<text x="195.6" y="112.8">SPI1_MOSI</text>
<text x="195.6" y="110.2">SPI1_MISO</text>
<text x="208.3" y="112.8">TIM1_CH2</text>
<text x="208.3" y="110.2">TIM1_CH1</text>
<text x="195.6" y="117.9">USART1_RX</text>
<text x="195.6" y="115.3">USART1_TX</text>
<text x="208.3" y="125.5">I2C1_SDA</text>
<text x="208.3" y="122.9">I2C1_SCL</text>
<text x="221" y="125.5">TIM4_CH4</text>
<text x="221" y="122.9">TIM4_CH3</text>
<text x="232.4" y="125.5">TIM11_CH1</text>
<text x="232.4" y="122.9">TIM10_CH1</text>
<text x="195.6" y="128">GPIO</text>
<text x="195.6" y="130.6">EXTI12</text>
<text x="195.6" y="137.7">SPI2_MOSI</text>
<text x="195.6" y="132.6">SPI2_SCLK</text>
<text x="195.6" y="135.1">SPI2_MOSI</text>
<text x="195.6" y="143.3">ADC1_10</text>
<text x="195.6" y="148.3">ADC1_12</text>
<text x="195.6" y="145.8">ADC1_11</text>
<text x="195.6" y="156">ADC1_15</text>
<text x="195.6" y="153.4">ADC1_14</text>
<text x="195.6" y="150.9">ADC1_13</text>
<text x="195.6" y="161">GPIO</text>
<text x="195.6" y="158.5">GPIO</text>
<text x="195.6" y="166.1">GPIO</text>
<text x="195.6" y="173.7">SPI3_MISO</text>
<text x="195.6" y="168.7">GPIO</text>
<text x="195.6" y="171.2">SPI3_SCK</text>
<text x="208.3" y="168.7">I2C3_SDA</text>
<text x="195.6" y="176.3">SPI3_MOSI</text>
</g>
</svg>
